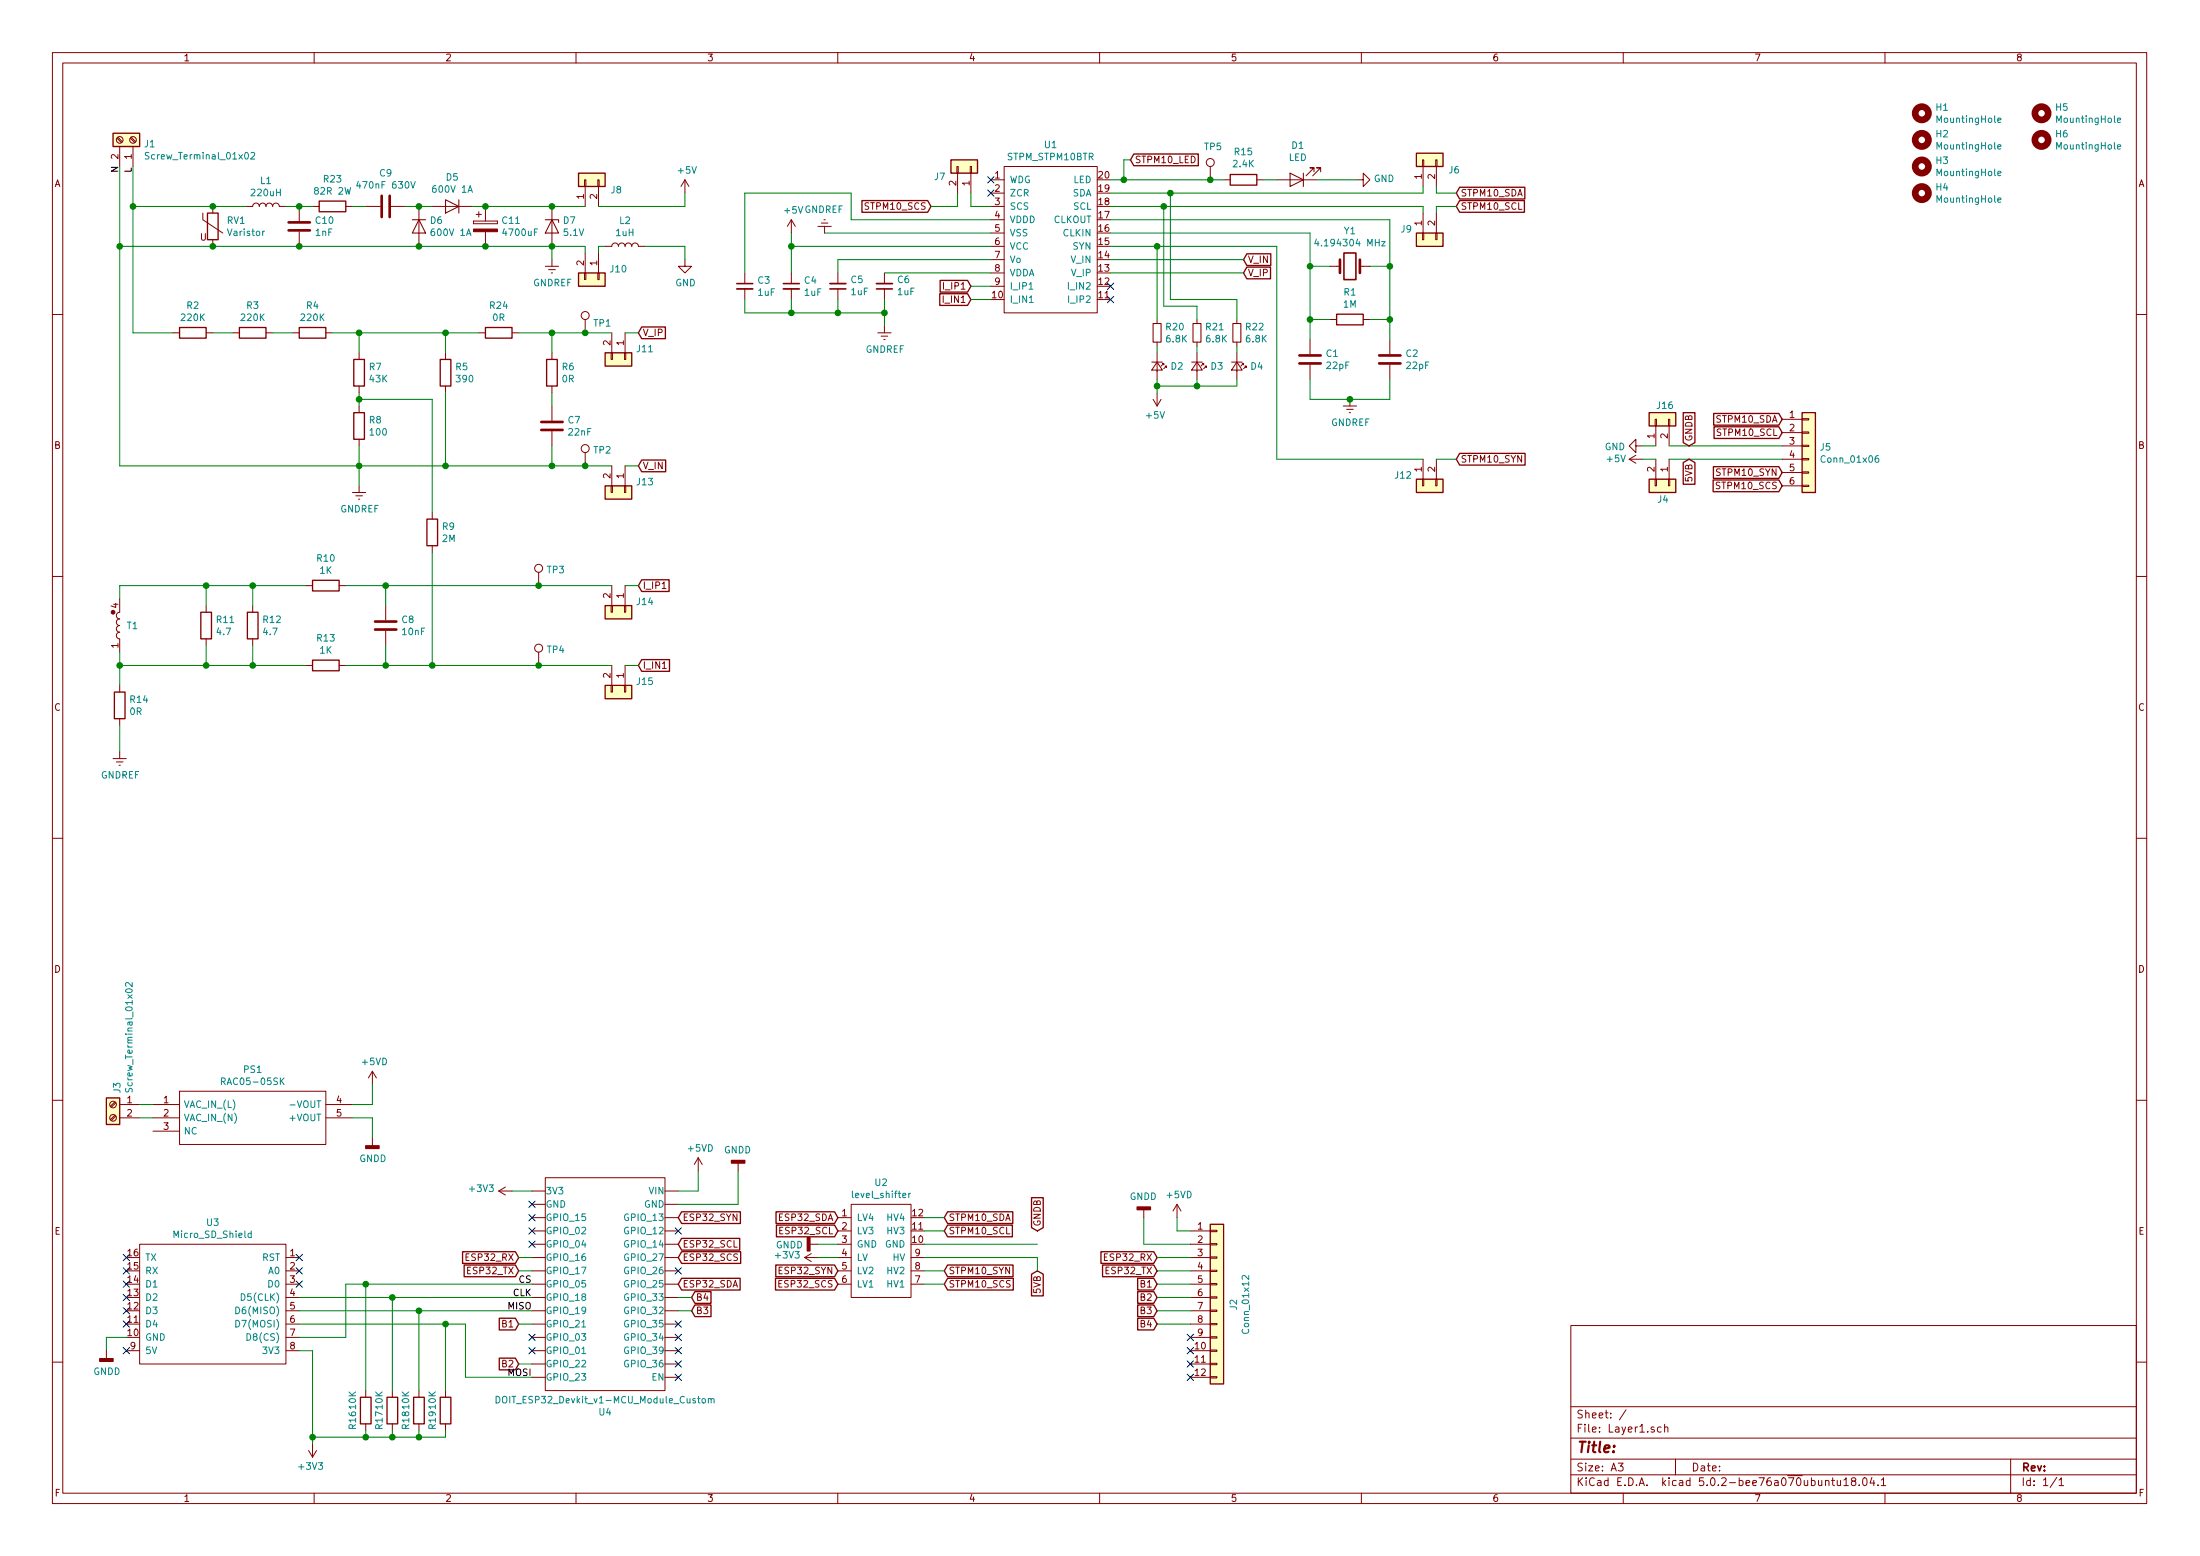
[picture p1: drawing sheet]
<svg xmlns="http://www.w3.org/2000/svg" width="420mm" height="297mm" viewBox="0 0 420 297" stroke-linecap="round" stroke-linejoin="round" font-family="sans-serif">
<g fill="none" stroke="#840000" stroke-width=".19">
<path d="M10 10h400v277h-400zM12 12h396v273.1h-396zM60 10v2M110 10v2M160 10v2M210 10v2M260 10v2M310 10v2M360 10v2M22.4 26.4l.8 .8M22.5 26.2l.9 .9M22.9 28v3.8"/>
<path d="M24.9 26.4l.8 .8M25.1 26.2l.8 .9M25.4 28v3.8M40.6 39.4v1.3M47 39.4h1.3a.63 .63 0 0 1 .6-.6 .63 .63 0 0 1 .6 .6 .63 .63 0 0 1 .7-.6 .63 .63 0 0 1 .6 .6 .63 .63 0 0 1 .6-.6 .63 .63 0 0 1 .7 .6 .63 .63 0 0 1 .6-.6 .63 .63 0 0 1 .6 .6h1.3M57.1 39.4v2.8M59.7 39.4h1.3M66 39.4h1.3M69.8 39.4h2.8M74.7 39.4h2.8M80 39.4v7.6M82.5 39.4h7.7"/>
<path d="M92.7 39.4v2.8M105.4 39.4v7.6M111.6 34.3h.3v1.3h-.3zM111.8 35.6v3.8M114.2 34.3h.2v1.3h-.2zM114.3 35.6v3.8M130.8 34.3l-.8 1.3M130.8 34.3v2.6M130.8 34.3l.8 1.3M182.8 31.8h.2v1.3h-.2zM182.9 33.1v3.8M185.3 31.8h.2v1.3h-.2z"/>
<path d="M185.4 33.1v3.8M189.2 34.3h2.6M189.2 36.9h2.6M189.2 39.4h2.6M191.8 31.8h17.7v27.9h-17.7zM231.1 31.8v2.5M233.7 34.3h1.2M240 34.3h1.3M243.8 34.3h7.7M251 32.8v-.8h-.8h.8l-1.6 1.6M252.2 32.8v-.8h-.7h.7l-1.5 1.6M259.1 34.3h1.2v-1.2l1.3 1.2-1.3 1.3v-1.3"/>
<path d="M271.7 30.5h.2v1.3h-.2zM271.8 31.8v3.8M274.2 30.5h.2v1.3h-.2zM274.3 31.8v3.8M38.7 40.7v1.2l3.8 2.6M40.6 45.8v1.2M57.1 44.2v2.8M90.4 42.2v.5zM90.4 42.7h4.6zM90.4 42.2h4.6zM90.9 40.9h1M91.4 40.4v1"/>
<path d="M92.7 44.2v2.8M95 42.2v.5zM104.1 50.8h2.6M104.8 51.5h1.2M105.3 52.1h.2M105.4 49.6v1.2M111.6 52.1h.3v1.3h-.3zM111.8 48.3v3.8M114.2 52.1h.2v1.3h-.2zM114.3 48.3v3.8M115.6 47h1.2a.63 .63 0 0 1 .7-.6 .63 .63 0 0 1 .6 .6 .63 .63 0 0 1 .6-.6 .63 .63 0 0 1 .7 .6 .63 .63 0 0 1 .6-.6 .63 .63 0 0 1 .6 .6 .63 .63 0 0 1 .7-.6 .63 .63 0 0 1 .6 .6h1.3M130.8 49.6v1.2h1.3l-1.3 1.3-1.3-1.3h1.3"/>
<path d="M142.2 52.1v2M142.2 55.2v2M151.1 41.9l-.7 1.3M151.1 41.9v2.6M151.1 52.1v2M151.1 55.2v2M151.1 41.9l.8 1.3M156.2 43.2h2.5M156.8 42.6h1.3M157.4 41.9h.2M157.5 43.2v1.3M160 52.1v2"/>
<path d="M160 55.2v2M168.9 52.1v2M168.9 55.2v2M189.2 41.9h2.6M189.2 44.5h2.6M189.2 47h2.6M189.2 49.6h2.6M189.2 52.1h2.6M189.2 54.6h2.6M254 50.8h1.9M259.7 50.8h1.9M271.7 44.5h.2v1.3h-.2z"/>
<path d="M271.8 40.7v3.8M274.2 44.5h.2v1.3h-.2zM274.3 40.7v3.8M10 60h2M33 63.5h1.3M39.4 63.5h1.2M44.4 63.5h1.3M50.8 63.5h1.3M55.9 63.5h1.2M62.2 63.5h1.3M68.6 67.3v1.3M68.6 73.7v1.3"/>
<path d="M68.6 77.5v1.3M85.1 67.3v1.3M85.1 73.7v1.3M91.4 63.5h1.3M97.8 63.5h1.3M105.4 67.3v1.3M105.4 73.7v1.3M105.4 77.5v2.8M111.8 61v2.5M116.7 67.3h.3v1.3h-.3zM116.8 63.5v3.8M119.3 67.3h.2v1.3h-.2z"/>
<path d="M119.4 63.5v3.8M167.6 63.5h2.6M168.3 64.2h1.2M168.8 64.8h.2M168.9 62.3v1.2M220 69.1h2M220.2 76.2l.8 1.3M221 69.1l1 1.5h-2zM221 61v.8M221 65.3v.8M221 67.3v5.1M221 75v2.5"/>
<path d="M221.7 76.2l-.7 1.3M222 69.4h.2v.2v-.2l-.5 .5M222.5 69.9h.3v.2v-.2l-.6 .5M227.6 69.1h2M228.6 69.1l1 1.5h-2zM228.6 61v.8M228.6 65.3v.8M228.6 67.3v5.1M229.6 69.4h.3v.2v-.2l-.5 .5M230.1 69.9h.3v.2v-.2l-.5 .5M235.2 69.1h2M236.2 69.1l1 1.5h-2z"/>
<path d="M236.2 61v.8M236.2 65.3v.8M236.2 67.3v5.1M237.2 69.4h.3v.2v-.2l-.5 .5M237.7 69.9h.3v.2v-.2l-.5 .5M250.2 64.8v2.8M250.2 69.6v2.8M254 61h1.3M256.5 77.5h2.6M257.2 78.1h1.2M257.7 78.8h.2M257.8 76.2v1.3"/>
<path d="M260.3 61h1.3M265.4 64.8v2.8M265.4 69.6v2.8M344.2 79.9h1.2v.3h-1.2zM408 60h2M67.3 94h2.5M67.9 94.7h1.3M68.5 95.3h.2M68.6 83.9v1.2M68.6 92.7v1.3M82.5 97.8v1.3M105.4 82.3v2.8"/>
<path d="M111.8 86.4v2.5M116.7 92.7h.3v1.3h-.3zM116.8 88.9v3.8M119.3 92.7h.2v1.3h-.2zM119.4 88.9v3.8M271.7 91.5h.2v1.2h-.2zM271.8 87.7v3.8M274.2 91.5h.2v1.2h-.2zM274.3 87.7v3.8M311.1 87.7h2.6M311.1 87.7l1.3 .7M312.4 85.1v-1.2l-1.3 1.2 1.3 1.3v-1.3h1.3"/>
<path d="M312.4 86.9l-1.3 .8M316.1 80h.3v1.3h-.3zM316.1 91.5h.3v1.2h-.3zM316.2 81.3v3.8M316.2 87.7v3.8M318.6 80h.3v1.3h-.3zM318.6 91.5h.3v1.2h-.3zM318.8 81.3v3.8M318.8 87.7v3.8M340.4 80h3.8M340.4 82.6h3.8M340.4 85.1h3.8"/>
<path d="M340.4 87.7h3.8M340.4 90.2h3.8M340.4 92.7h3.8M344.2 92.6h1.2v.3h-1.2zM344.2 90.1h1.2v.2h-1.2zM344.2 87.5h1.2v.3h-1.2zM344.2 85h1.2v.3h-1.2zM344.2 82.5h1.2v.2h-1.2zM10 110h2M22.9 114.3v2.6a.63 .63 0 0 0-.7 .6 .63 .63 0 0 0 .7 .6 .63 .63 0 0 0-.7 .7 .63 .63 0 0 0 .7 .6 .63 .63 0 0 0-.7 .7 .63 .63 0 0 0 .7 .6 .63 .63 0 0 0-.7 .6 .63 .63 0 0 0 .7 .7v2.5M39.4 115.6v1.3M48.3 115.6v1.3"/>
<path d="M58.4 111.8h1.3M64.8 111.8h1.2M73.7 115.6v2.8M82.5 104.2v1.2M102.9 109.3v2.5M116.7 115.6h.3v1.3h-.3zM116.8 111.8v3.8M119.3 115.6h.2v1.3h-.2zM119.4 111.8v3.8M126.5 112.4h.7M408 110h2M22.9 130.8v1.3"/>
<path d="M22.9 137.2v1.3M39.4 122v1.2M48.3 122v1.2M58.4 127h1.3M64.8 127h1.2M73.7 120.4v2.8M102.9 124.5v2.5M116.7 130.8h.3v1.3h-.3zM116.8 127v3.8M119.3 130.8h.2v1.3h-.2zM119.4 127v3.8M126.5 127.6h.8"/>
<path d="M21.6 144.8h2.5M22.2 145.5h1.3M22.7 146.1h.3M22.9 143.5v1.3M10 160h2M408 160h2M10 210h2M21.9 212.9l-.8 .8M21.9 210.3l-.8 .9M22.1 213.1l-.8 .8M22.1 210.5l-.8 .9M22.9 210.9h3.8"/>
<path d="M22.9 213.4h3.8M29.2 210.9h5.1M29.2 213.4h5.1M29.2 215.9h5.1M34.3 208.3h27.9v10.2h-27.9zM62.2 210.9h5.1M62.2 213.4h5.1M71.1 204.5l-.7 1.3M71.1 204.5v2.5M71.1 217.2v1.5M71.1 204.5l.8 1.3M408 210h2"/>
<path d="M26.7 237.5h27.9v22.9h-27.9zM95.2 227.4h2.6M95.2 227.4l1.3 .7M96.5 226.6l-1.3 .8M101.6 237.5h2.5M101.6 235h2.5M101.6 232.4h2.5M101.6 229.9h2.5M101.6 227.4h2.5M104.1 224.8h22.9v40.7h-22.9zM127 237.5h2.5M127 235h2.5"/>
<path d="M127 232.4h2.5M127 229.9h2.5M127 227.4h2.5M133.3 221l-.7 1.3M133.3 221v2.6M133.3 221l.8 1.3M141 222v1.6M154.7 237.5h1.5M154.9 239.3l-1.2 .8M160 237.5h2.6M160 235h2.6M160 232.4h2.6"/>
<path d="M162.6 229.9h11.4v17.8h-11.4zM218.4 230.9v1.5M224.8 229.9l-.8 1.3M224.8 229.9v2.5M224.8 229.9l.8 1.3M227.3 237.5h3.8M227.3 235h3.8M231.1 239.9h1.3v.3h-1.3zM231.1 237.4h1.3v.3h-1.3zM231.1 234.9h1.3v.2h-1.3zM20.3 257.8v1.6M24.1 257.8h2.6"/>
<path d="M54.6 240.1h2.5M54.6 242.6h2.5M54.6 245.1h2.5M54.6 247.7h2.5M54.6 250.2h2.5M54.6 252.8h2.5M54.6 255.3h2.5M54.6 257.8h2.5M101.6 240.1h2.5M101.6 242.6h2.5M101.6 245.1h2.5M101.6 247.7h2.5"/>
<path d="M101.6 250.2h2.5M101.6 252.8h2.5M101.6 255.3h2.5M101.6 257.8h2.5M127 240.1h2.5M127 242.6h2.5M127 245.1h2.5M127 247.7h2.5M127 250.2h2.5M127 252.8h2.5M127 255.3h2.5M127 257.8h2.5"/>
<path d="M153.7 240.1h2.5M153.7 240.1l1.2 .7M160 240.1h2.6M160 242.6h2.6M160 245.1h2.6M174 240.1h2.5M174 242.6h2.5M174 245.1h2.5M227.3 240.1h3.8M227.3 242.6h3.8M227.3 245.1h3.8M227.3 247.7h3.8"/>
<path d="M227.3 250.2h3.8M227.3 252.8h3.8M227.3 255.3h3.8M227.3 257.8h3.8M231.1 257.7h1.3v.3h-1.3zM231.1 255.2h1.3v.2h-1.3zM231.1 252.6h1.3v.3h-1.3zM231.1 250.1h1.3v.3h-1.3zM231.1 247.6h1.3v.2h-1.3zM231.1 245h1.3v.3h-1.3zM231.1 242.5h1.3v.2h-1.3zM300 253h108v32.1h-108z"/>
<path d="M10 260h2M58.9 276.9l.8 1.3M59.7 275.6v2.6M60.5 276.9l-.8 1.3M69.8 265.5v1.2M69.8 271.8v1.3M74.9 265.5v1.2M74.9 271.8v1.3M80 265.5v1.2M80 271.8v1.3M85.1 265.5v1.2M85.1 271.8v1.3"/>
<path d="M101.6 262.9h2.5M101.6 260.4h2.5M127 262.9h2.5M127 260.4h2.5M227.3 262.9h3.8M227.3 260.4h3.8M231.1 262.8h1.3v.3h-1.3zM231.1 260.3h1.3v.2h-1.3zM300 278.5h108M300 274.5h108M300 268.5h108M309 279.3h1l-.5 .6 .4 .1v.7l-.2 .1-.7-.1"/>
<path d="M310.5 269.1l-1.2 2M317.2 272.5l-.4-.1-.3 .3 .1 .6 .2 .1 .4-.1M317.9 272.5h.1a.37 .37 0 0 1 .5 .1v.8M317.9 271.9v1.5M320 278.5v3M384 278.5v6.6M408 260h2M60 285.1v1.9M110 285.1v1.9M160 285.1v1.9M210 285.1v1.9M260 285.1v1.9"/>
<path d="M300 281.5h108M310 285.1v1.9M349.8 282.6h.6M350 282.1v1.3l.4 .2M350.9 282.6v.9l.4 .1 .2-.1M351.5 282.6v1M352.1 282.5l.5-.4v1.5M352.1 283.6h.9M353.9 282.7l-.3-.3 .3-.3h.3l.2 .3v.2l-.7 .2-.1 .2v.5l.3 .1h.3l.2-.3v-.3l-.2-.3M355.1 283.5v.1M355.9 282.3l.3-.2a.94 .94 0 0 1 0 1.5l-.4-.3-.1-.6zM357.5 282l-.4 1.1h1"/>
<path d="M357.9 282.6v1M358.6 283.5v.1M359.3 282.5l.4-.4v1.5M359.3 283.6h.8M360 285.1v1.9M392.8 282l-1.3 2M393.2 282.5l.5-.4v1.5M393.2 283.6h.9"/>
<circle cx="22.9" cy="26.7" r=".63"/>
<circle cx="25.4" cy="26.7" r=".63"/>
<circle cx="231.1" cy="31" r=".76"/>
<circle cx="111.8" cy="60.2" r=".76"/>
<circle cx="111.8" cy="85.6" r=".76"/>
<circle cx="102.9" cy="108.5" r=".76"/>
<circle cx="102.9" cy="123.7" r=".76"/>
<circle cx="21.6" cy="213.4" r=".63"/>
<circle cx="21.6" cy="210.9" r=".63"/>
</g>
<g fill="none" stroke="#008484" stroke-width=".19">
<path d="M28.4 29.2l-.4-.1-.2 .1v.5l.6 .2v.2l-.2 .3-.5-.1M47.9 29.2l.5-.1 .2 .3-.7 1h.7M68.4 34.6l-.3 .9h.8M78.5 34.7l.4 1.2 .4-1.2M381.5 22.9l.6-.1v-.2l-.4-.1-.2 .2 .1 .6h.5M381.5 28l.6-.1v-.2l-.4-.1-.2 .2 .1 .6h.5M381.5 33.1l.6-.1v-.2l-.4-.1-.2 .2 .1 .6h.5M381.5 38.2l.6-.1v-.3h-.4l-.2 .2 .1 .6h.5M404.4 22.9l.6-.1v-.2l-.4-.1-.2 .2 .1 .6h.5M404.4 28l.6-.1v-.2l-.4-.1-.2 .2 .1 .6h.5M50.5 44.1l-.3 .3M196.5 55.2h.8"/>
<path d="M196.6 57.7h.7M251.4 45.6l-.3 .9h.8M263.9 46.1h.6l-.6 .9h.6M358.7 87l-.4 .1a.87 .87 0 0 0 0 1.2l.5-.2v-.5l-.5-.1-.2 .2M25.2 187.6v.8l-.9-.8-.3 .2 .1 .5M24.1 207.8l-.1 .4 .1 .2h.4l.3-.6h.2l.2 .2v.5M42.3 206.4h.6l.1-.2v-.3l-.7-.1v1.2M53.7 206.3l.6 .7M54.3 205.8l-.8 .7M55.4 210.9h1M48 235.5l-.4-.1-.2 .2 .1 .6h.5M48 235v1.3"/>
<path d="M173.6 227.8v.8M173.9 227.8l-.3 .2M45 249.5a.64 .64 0 0 1 .8 .7 .64 .64 0 0 1-.8 .6zM45 252.1a.64 .64 0 0 1 .8 .6 .64 .64 0 0 1-.8 .6zM47.2 254.6a.64 .64 0 0 1 .7 .6 .64 .64 0 0 1-.7 .7zM111.1 253.3h.8M111.1 258.4h.8M238.5 243.5v.8l-.9-.8-.4 .2 .1 .5M94.7 266.6a.64 .64 0 0 1 .8 .6 .64 .64 0 0 1-.8 .6zM134.1 267.1l.2-.1 .4 .1v.5l-.1 .2-.5-.1zM135.3 267.1l.2-.1h.3v.8M135.3 267v.8"/>
<path d="M135.8 267.2l.2-.2h.3l.1 .8"/>
</g>
<g fill="#ffffc2" stroke="#ffffc2" stroke-width=".19">
<path d="M21.6 25.4h5.1v2.6h-5.1z"/>
<path d="M231.1 233.7h2.6v30.5h-2.6z"/>
<path d="M20.3 209.6h2.6v5.1h-2.6z"/>
<path d="M344.2 78.8h2.5v15.2h-2.5z"/>
<path d="M115.6 67.3h5v2.6h-5z"/>
<path d="M115.6 92.7h5v2.6h-5z"/>
<path d="M115.6 115.6h5v2.5h-5z"/>
<path d="M115.6 130.8h5v2.6h-5z"/>
<path d="M110.5 33.1h5.1v2.5h-5.1z"/>
<path d="M110.5 52.1h5.1v2.5h-5.1z"/>
<path d="M181.6 30.5h5.1v2.6h-5.1z"/>
<path d="M270.5 29.2h5.1v2.6h-5.1z"/>
<path d="M270.5 44.5h5.1v2.5h-5.1z"/>
<path d="M270.5 91.5h5.1v2.5h-5.1z"/>
<path d="M315 78.8h5v2.5h-5z"/>
<path d="M315 91.5h5v2.5h-5z"/>
</g>
<g fill="none" stroke="#840000" stroke-width=".25">
<path d="M21.6 25.4h5.1v2.6h-5.1zM61 38.4h5v2h-5zM110.5 33.1h5.1v2.5h-5.1zM164.6 38.3h12.6l.6 1.1-.6 1.1h-12.6zM181.6 30.5h5.1v2.6h-5.1zM216.5 29.4h12.4v2.2h-12.4l-.6-1.1zM234.9 33.3h5.1v2h-5.1zM270.5 29.2h5.1v2.6h-5.1zM278.8 35.7h12.4v2.3h-12.4l-.7-1.1zM278.8 38.3h12.3v2.2h-12.3l-.7-1.1zM39.6 40.7h2.1v5.1h-2.1zM110.5 52.1h5.1v2.5h-5.1z"/>
<path d="M179.5 56.1h5.3l.6 1.1-.6 1.1h-5.3zM179.6 53.5h5.2l.6 1.1-.6 1.2h-5.2zM238.1 51h4.5v2.2h-4.5l-.6-1.1zM238.1 48.4h4.6v2.3h-4.6l-.6-1.1zM255.3 60h5v2h-5zM270.5 44.5h5.1v2.5h-5.1zM34.3 62.5h5.1v2.1h-5.1zM45.7 62.5h5.1v2.1h-5.1zM57.1 62.5h5.1v2.1h-5.1zM67.6 68.6h2v5.1h-2zM67.6 78.8h2v5.1h-2zM84.1 68.6h2v5.1h-2z"/>
<path d="M92.7 62.5h5.1v2.1h-5.1zM104.4 68.6h2v5.1h-2zM115.6 67.3h5v2.6h-5zM122.6 62.4h4.5v2.3h-4.5l-.7-1.2zM315 78.8h5v2.5h-5zM321.5 78.8h2.2v5.7l-1.1 .6-1.1-.6zM327.3 78.9h12.4l.7 1.1-.7 1.2h-12.4zM344.2 78.8h2.5v15.2h-2.5zM81.5 99.1h2.1v5.1h-2.1zM115.6 92.7h5v2.6h-5zM122.6 87.8h4.5v2.3h-4.5l-.7-1.2zM270.5 91.5h5.1v2.5h-5.1z"/>
<path d="M278.8 86.5h12.5v2.3h-12.5l-.7-1.1zM315 91.5h5v2.5h-5zM321.5 88.3l1.1-.6 1.1 .6v4.1h-2.2zM327.2 91.6h12.5l.7 1.1-.7 1.2h-12.5zM327.2 89.1h12.5l.7 1.1-.7 1.1h-12.5zM327.4 81.5h12.3l.7 1.1-.7 1.1h-12.3zM38.4 116.9h2v5.1h-2zM47.2 116.9h2.1v5.1h-2.1zM59.7 110.8h5.1v2h-5.1zM115.6 115.6h5v2.5h-5zM122.6 110.7h5.2v2.2h-5.2l-.7-1.1zM21.8 132.1h2.1v5.1h-2.1z"/>
<path d="M59.7 126h5.1v2.1h-5.1zM115.6 130.8h5v2.6h-5zM122.6 125.9h5.3v2.3h-5.3l-.7-1.2zM20.3 209.6h2.6v5.1h-2.6zM88.3 238.9h10.1l.7 1.2-.7 1.1h-10.1zM130.2 231.3h11.2v2.3h-11.2l-.7-1.2zM130.2 238.9h11.3v2.3h-11.3l-.7-1.1zM130.2 236.4h11.1v2.2h-11.1l-.7-1.1zM148.2 231.3h11.2l.6 1.1-.6 1.2h-11.2zM148.3 233.9h11.1l.6 1.1-.6 1.1h-11.1zM181 233.9h12.3v2.2h-12.3l-.7-1.1zM181 231.3h12.4v2.3h-12.4l-.7-1.2z"/>
<path d="M197 228.6h2.2v5.8l-1.1 .6-1.1-.6zM210.3 238.9h10l.7 1.2-.7 1.1h-10zM231.1 233.7h2.6v30.5h-2.6zM88.6 241.5h9.8l.7 1.1-.7 1.1h-9.8zM95.4 251.6h3l.7 1.2-.7 1.1h-3zM95.4 259.3h3l.7 1.1-.7 1.1h-3zM130.2 244h11.2v2.3h-11.2l-.7-1.2zM132.7 249.1h3.1v2.2h-3.1l-.6-1.1zM132.7 246.6h3.1v2.2h-3.1l-.6-1.1zM148.1 244h11.3l.6 1.1-.6 1.2h-11.3zM148.2 241.5h11.2l.6 1.1-.6 1.1h-11.2zM181 241.5h12.5v2.2h-12.5l-.7-1.1z"/>
<path d="M181 244h12.5v2.3h-12.5l-.7-1.2zM197 243.2l1.1-.6 1.1 .6v4.2h-2.2zM210.6 241.5h9.7l.7 1.1-.7 1.1h-9.7zM217.3 244h3l.7 1.1-.7 1.2h-3zM217.3 246.6h3l.7 1.1-.7 1.1h-3zM217.3 249.1h3l.7 1.1-.7 1.1h-3zM217.3 251.6h3l.7 1.2-.7 1.1h-3zM68.8 266.7h2.1v5.1h-2.1zM73.9 266.7h2v5.1h-2zM79 266.7h2v5.1h-2zM84.1 266.7h2v5.1h-2z"/>
</g>
<g fill="none" stroke="#840000" stroke-width=".51">
<path d="M72.9 37.4v4M74.4 37.4v4M55.1 44h4.1M55.1 42.5h4.1M255.9 49.6v2.5M259.7 49.6v2.5M248.2 69.4h4M248.2 67.9h4M263.4 69.4h4.1M263.4 67.9h4.1M103.4 82.1h4M103.4 80.6h4"/>
<path d="M71.6 118.7h4.1M71.6 120.2h4.1"/>
</g>
<g fill="none" stroke="#008400" stroke-width=".19">
<path d="M22.9 31.8v57.1h93.9M25.4 31.8v31.7h7.6M25.4 39.4h21.6M54.6 39.4h5.1M67.3 39.4h2.5M77.5 39.4h5M90.2 39.4h21.6M130.8 36.9v2.5h-16.5M182.9 36.9v2.5h-5.1M185.4 36.9v2.5h3.8M212.1 39.4h59.7v1.3M212.1 34.3h21.6"/>
<path d="M215.9 30.5h-1.3v3.8M222.2 39.4v19.1h6.4v2.5M223.5 36.9v20.3h12.7v3.8M241.3 34.3h2.5M251.5 34.3h7.6M271.8 35.6v1.3h-59.7M274.3 35.6v1.3h3.8M278.1 39.4h-3.8v1.3M22.9 47h88.9v1.3M105.4 47v2.6M115.6 47h-1.3v1.3M123.2 47h7.6v2.6"/>
<path d="M142.2 57.2v2.5h26.7M151.1 47h38.1M151.1 44.5v7.6M151.1 57.2v2.5M157.5 44.5h31.7M160 57.2v2.5M168.9 52.1h20.3M168.9 57.2v5.1M185.4 54.6h3.8M185.4 57.2h3.8M189.2 49.6h-29.2v2.5M189.2 41.9h-26.6v-5h-20.4v15.2"/>
<path d="M212.1 47h31.7v40.7h28M212.1 49.6h25.4M212.1 52.1h25.4M212.1 44.5h38.1v20.3M212.1 41.9h53.3v22.9M221 47v14M250.2 50.8h3.8M261.6 50.8h3.8M40.6 63.5h3.8M52.1 63.5h3.8M63.5 63.5h27.9M68.6 63.5v3.8"/>
<path d="M68.6 75v2.5M68.6 76.2h13.9v21.6M85.1 63.5v3.8M85.1 75v13.9M99.1 63.5h17.7M105.4 63.5v3.8M105.4 75v2.5M119.4 63.5h2.5M221 66.1v1.2M221 72.4v2.6M228.6 66.1v1.2M228.6 72.4v1.3"/>
<path d="M236.2 66.1v1.2M236.2 72.4v1.3h-15.2M250.2 72.4v3.8h15.2v-3.8M250.2 61h3.8M261.6 61h3.8M68.6 85.1v7.6M105.4 85.1v3.8M119.4 88.9h2.5M274.3 87.7h3.8M313.7 87.7h2.5M313.7 85.1h2.5M318.8 87.7h21.6"/>
<path d="M318.8 85.1h21.6M39.4 111.8v3.8M48.3 111.8v3.8M58.4 111.8h-35.5v2.5M66 111.8h50.8M73.7 111.8v3.8M82.5 105.4v21.6M119.4 111.8h2.5M22.9 124.5v6.3M22.9 138.5v5M22.9 127h35.5M39.4 123.2v3.8"/>
<path d="M48.3 123.2v3.8M66 127h50.8M73.7 123.2v3.8M119.4 127h2.5M26.7 210.9h2.5M26.7 213.4h2.5M67.3 213.4h3.8v3.8M71.1 207v3.9h-3.8M97.8 227.4h3.8M133.3 223.6v3.8h-3.8M141 223.6v6.3h-11.5M156.2 237.5h3.8"/>
<path d="M176.5 237.5h21.6M176.5 232.4h3.8M176.5 235h3.8M218.4 232.4v5.1h8.9M224.8 232.4v2.6h2.5M24.1 255.3h-3.8v2.5M57.1 252.8h31.8v10.1h12.7M57.1 257.8h2.6v17.8M57.1 250.2h44.5M57.1 247.7h44.5M69.8 245.1v20.4M74.9 247.7v17.8"/>
<path d="M80 250.2v15.3M85.1 252.8v12.7M99.1 240.1h2.5M99.1 242.6h2.5M99.1 252.8h2.5M101.6 245.1h-35.6v10.2h-8.9M129.5 250.2h2.6M129.5 247.7h2.6M156.2 240.1h3.8M176.5 240.1h21.6v2.5M176.5 242.6h3.8M176.5 245.1h3.8"/>
<path d="M221 240.1h6.3M221 242.6h6.3M221 245.1h6.3M221 252.8h6.3M221 250.2h6.3M221 247.7h6.3M69.8 273.1v1.3M74.9 273.1v1.3M80 273.1v1.3M85.1 273.1v1.3h-25.4M99.1 260.4h2.5"/>
</g>
<g fill="#008400" stroke="#008400" stroke-width=".25">
<circle cx="25.4" cy="39.4" r=".51"/>
<circle cx="22.9" cy="47" r=".51"/>
<circle cx="39.4" cy="111.8" r=".51"/>
<circle cx="39.4" cy="127" r=".51"/>
<circle cx="48.3" cy="111.8" r=".51"/>
<circle cx="48.3" cy="127" r=".51"/>
<circle cx="68.6" cy="88.9" r=".51"/>
<circle cx="73.7" cy="111.8" r=".51"/>
<circle cx="73.7" cy="127" r=".51"/>
<circle cx="151.1" cy="47" r=".51"/>
<circle cx="168.9" cy="59.7" r=".51"/>
<circle cx="151.1" cy="59.7" r=".51"/>
<circle cx="160" cy="59.7" r=".51"/>
<circle cx="22.9" cy="127" r=".51"/>
<circle cx="250.2" cy="61" r=".51"/>
<circle cx="265.4" cy="61" r=".51"/>
<circle cx="250.2" cy="50.8" r=".51"/>
<circle cx="265.4" cy="50.8" r=".51"/>
<circle cx="214.6" cy="34.3" r=".51"/>
<circle cx="59.7" cy="274.4" r=".51"/>
<circle cx="80" cy="274.4" r=".51"/>
<circle cx="74.9" cy="274.4" r=".51"/>
<circle cx="69.9" cy="274.4" r=".51"/>
<circle cx="69.9" cy="245.1" r=".51"/>
<circle cx="74.9" cy="247.7" r=".51"/>
<circle cx="80" cy="250.2" r=".51"/>
<circle cx="85.1" cy="252.8" r=".51"/>
<circle cx="221" cy="73.7" r=".51"/>
<circle cx="228.6" cy="73.7" r=".51"/>
<circle cx="221" cy="47" r=".51"/>
<circle cx="222.2" cy="39.4" r=".51"/>
<circle cx="223.5" cy="36.9" r=".51"/>
<circle cx="40.6" cy="39.4" r=".51"/>
<circle cx="57.1" cy="39.4" r=".51"/>
<circle cx="80" cy="39.4" r=".51"/>
<circle cx="92.7" cy="39.4" r=".51"/>
<circle cx="80" cy="47" r=".51"/>
<circle cx="57.2" cy="47" r=".51"/>
<circle cx="40.6" cy="47" r=".51"/>
<circle cx="105.4" cy="39.4" r=".51"/>
<circle cx="111.8" cy="88.9" r=".51"/>
<circle cx="111.8" cy="63.5" r=".51"/>
<circle cx="68.6" cy="63.5" r=".51"/>
<circle cx="82.6" cy="127" r=".51"/>
<circle cx="68.6" cy="76.2" r=".51"/>
<circle cx="85.1" cy="88.9" r=".51"/>
<circle cx="105.4" cy="88.9" r=".51"/>
<circle cx="85.1" cy="63.5" r=".51"/>
<circle cx="105.4" cy="63.5" r=".51"/>
<circle cx="231.1" cy="34.3" r=".51"/>
<circle cx="92.7" cy="47" r=".51"/>
<circle cx="105.4" cy="47" r=".51"/>
<circle cx="257.8" cy="76.2" r=".51"/>
<circle cx="102.9" cy="111.8" r=".51"/>
<circle cx="102.9" cy="127" r=".51"/>
</g>
<g fill="#840000" stroke="#840000" stroke-width=".19">
<path d="M90.4 43.7h4.6v.5h-4.6z"/>
<circle cx="21.6" cy="116.9" r=".36"/>
</g>
<path d="M140.7 55.2h3.1M149.6 55.2h3.1M158.5 54.1h3M167.4 54.1h3" fill="none" stroke="#840000" stroke-width=".33"/>
<path d="M140.7 54.1h3.1M149.6 54.1h3.1M158.5 55.2h3M167.4 55.2h3M256.7 48.3h2.3v5.1h-2.3z" fill="none" stroke="#840000" stroke-width=".3"/>
<path d="M85.1 38.1l2.5 1.3-2.5 1.3zM87.6 38.1v2.6M246.4 33.1l2.5 1.2-2.5 1.3zM248.9 33.1v2.5M78.7 41.9h2.6M80 41.9l1.3 2.6h-2.6zM104.1 41.9h2.6v.6M105.4 41.9l1.3 2.6h-2.6zM220.2 61.8h1.5v3.5h-1.5zM227.8 61.8h1.6v3.5h-1.6zM235.5 61.8h1.5v3.5h-1.5z" fill="none" stroke="#840000" stroke-width=".2"/>
<g fill="none" stroke="#000084" stroke-width=".19">
<path d="M188.6 36.3l1.2 1.2M188.6 33.7l1.2 1.2M189.8 36.3l-1.2 1.2M189.8 33.7l-1.2 1.2M211.5 56.6l1.2 1.2M211.5 54l1.2 1.3M212.7 54l-1.2 1.3M212.7 56.6l-1.2 1.2M23.5 239.5l1.2 1.2M24.7 239.5l-1.2 1.2M56.5 239.5l1.3 1.2M57.8 239.5l-1.3 1.2"/>
<path d="M101 229.3l1.2 1.2M101 231.8l1.2 1.3M101 234.4l1.2 1.2M101 236.9l1.2 1.2M102.2 229.3l-1.2 1.2M102.2 231.8l-1.2 1.3M102.2 234.4l-1.2 1.2M102.2 236.9l-1.2 1.2M128.9 234.4l1.2 1.2M130.1 234.4l-1.2 1.2M23.5 257.2l1.2 1.3M23.5 252.2l1.2 1.2"/>
<path d="M23.5 249.6l1.2 1.2M23.5 247.1l1.2 1.2M23.5 244.5l1.2 1.3M23.5 242l1.2 1.2M24.7 257.2l-1.2 1.3M24.7 252.2l-1.2 1.2M24.7 249.6l-1.2 1.2M24.7 247.1l-1.2 1.2M24.7 244.5l-1.2 1.3M24.7 242l-1.2 1.2M56.5 244.5l1.3 1.3M56.5 242l1.3 1.2"/>
<path d="M57.8 244.5l-1.3 1.3M57.8 242l-1.3 1.2M101 254.7l1.2 1.2M101 257.2l1.2 1.3M102.2 254.7l-1.2 1.2M102.2 257.2l-1.2 1.3M128.9 242l1.2 1.2M128.9 259.8l1.2 1.2M128.9 257.2l1.2 1.3M128.9 254.7l1.2 1.2M128.9 252.2l1.2 1.2M130.1 242l-1.2 1.2"/>
<path d="M130.1 259.8l-1.2 1.2M130.1 257.2l-1.2 1.3M130.1 254.7l-1.2 1.2M130.1 252.2l-1.2 1.2M226.7 254.7l1.2 1.2M226.7 257.2l1.2 1.3M226.7 259.8l1.2 1.2M227.9 254.7l-1.2 1.2M227.9 257.2l-1.2 1.3M227.9 259.8l-1.2 1.2M128.9 262.3l1.2 1.2M130.1 262.3l-1.2 1.2"/>
<path d="M226.7 262.3l1.2 1.2M227.9 262.3l-1.2 1.2"/>
</g>
<g fill="none" stroke="#840000" stroke-width="1.3">
<circle cx="367" cy="36.9" r="1.27"/>
<circle cx="367" cy="21.6" r="1.27"/>
<circle cx="367" cy="26.7" r="1.27"/>
<circle cx="367" cy="31.8" r="1.27"/>
<circle cx="389.9" cy="21.6" r="1.27"/>
<circle cx="389.9" cy="26.7" r="1.27"/>
</g>
<g fill="#840000" stroke="#840000" stroke-width=".25">
<path d="M69.8 218.7h2.6v.5h-2.6z"/>
<path d="M139.7 221.5h2.5v.5h-2.5z"/>
<path d="M19 259.4h2.6v.5h-2.6z"/>
<path d="M154.2 236.3h.5v2.5h-.5z"/>
<path d="M217.2 230.4h2.5v.5h-2.5z"/>
</g>
<text font-size="2.8" fill="#840000" x="301" y="277.3">Title:</text>
<g font-size="2.1" fill="#840000">
<text x="301" y="273.5">File: Layer1.sch</text>
<text x="301" y="270.8">Sheet: /</text>
<text x="301" y="280.9">Size: A3</text>
<text x="323" y="280.9">Date:</text>
<text x="386" y="280.9">Rev:</text>
<text x="301" y="283.7">KiCad E.D.A. kicad 5.0.2-bee76a070ubuntu18.04.1</text>
<text x="386" y="283.7">Id: 1/1</text>
</g>
<g font-size="1.8" fill="#840000">
<text x="35" y="11.7">1</text>
<text x="85" y="11.7">2</text>
<text x="135" y="11.7">3</text>
<text x="185" y="11.7">4</text>
<text x="235" y="11.7">5</text>
<text x="285" y="11.7">6</text>
<text x="335" y="11.7">7</text>
<text x="385" y="11.7">8</text>
<text x="10.4" y="35.7">A</text>
<text x="22.6" y="30.4" transform="rotate(-90 22.6 30.4)">2</text>
<text x="25.1" y="30.4" transform="rotate(-90 25.1 30.4)">1</text>
<text x="182.6" y="35.4" transform="rotate(-90 182.6 35.4)">2</text>
<text x="185.2" y="35.4" transform="rotate(-90 185.2 35.4)">1</text>
<text x="190" y="34.1">1</text>
<text x="209.9" y="34.1">20</text>
<text x="216.7" y="31.2">STPM10_LED</text>
<text x="271.5" y="34.2" transform="rotate(-90 271.5 34.2)">1</text>
<text x="274.1" y="34.2" transform="rotate(-90 274.1 34.2)">2</text>
<text x="408.4" y="35.7">A</text>
<text x="111.5" y="38" transform="rotate(-90 111.5 38)">1</text>
<text x="114" y="38" transform="rotate(-90 114 38)">2</text>
<text x="165.5" y="40">STPM10_SCS</text>
<text x="190" y="36.6">2</text>
<text x="190" y="39.2">3</text>
<text x="190" y="41.7">4</text>
<text x="209.9" y="41.7">17</text>
<text x="209.9" y="39.2">18</text>
<text x="209.9" y="36.6">19</text>
<text x="278.9" y="37.5">STPM10_SDA</text>
<text x="278.9" y="40">STPM10_SCL</text>
<text x="38.2" y="45.9">U</text>
<text x="190" y="44.2">5</text>
<text x="190" y="46.8">6</text>
<text x="209.9" y="46.8">15</text>
<text x="209.9" y="44.2">16</text>
<text x="271.5" y="43.1" transform="rotate(-90 271.5 43.1)">1</text>
<text x="274.1" y="43.1" transform="rotate(-90 274.1 43.1)">2</text>
<text x="111.5" y="50.7" transform="rotate(-90 111.5 50.7)">2</text>
<text x="114" y="50.7" transform="rotate(-90 114 50.7)">1</text>
<text x="190" y="49.3">7</text>
<text x="190" y="51.9">8</text>
<text x="209.9" y="51.9">13</text>
<text x="209.9" y="49.3">14</text>
<text x="238.3" y="52.7">V_IP</text>
<text x="238.3" y="50.2">V_IN</text>
<text x="180.4" y="57.8">I_IN1</text>
<text x="180.5" y="55.3">I_IP1</text>
<text x="189.5" y="56.9">10</text>
<text x="190" y="54.4">9</text>
<text x="209.9" y="56.9">11</text>
<text x="209.9" y="54.4">12</text>
<text x="116.6" y="65.9" transform="rotate(-90 116.6 65.9)">2</text>
<text x="119.1" y="65.9" transform="rotate(-90 119.1 65.9)">1</text>
<text x="122.7" y="64.2">V_IP</text>
<text x="316" y="83.7" transform="rotate(-90 316 83.7)">1</text>
<text x="318.5" y="83.7" transform="rotate(-90 318.5 83.7)">2</text>
<text x="328" y="80.7">STPM10_SDA</text>
<text x="328.2" y="83.2">STPM10_SCL</text>
<text x="341.8" y="79.8">1</text>
<text x="341.8" y="82.3">2</text>
<text x="10.4" y="85.7">B</text>
<text x="122.7" y="89.6">V_IN</text>
<text x="278.9" y="88.3">STPM10_SYN</text>
<text x="323.2" y="84.3" transform="rotate(-90 323.2 84.3)">GNDB</text>
<text x="341.8" y="84.9">3</text>
<text x="341.8" y="87.4">4</text>
<text x="341.8" y="90">5</text>
<text x="408.4" y="85.7">B</text>
<text x="116.6" y="91.3" transform="rotate(-90 116.6 91.3)">2</text>
<text x="119.1" y="91.3" transform="rotate(-90 119.1 91.3)">1</text>
<text x="271.5" y="90.1" transform="rotate(-90 271.5 90.1)">1</text>
<text x="274.1" y="90.1" transform="rotate(-90 274.1 90.1)">2</text>
<text x="316" y="90.1" transform="rotate(-90 316 90.1)">2</text>
<text x="318.5" y="90.1" transform="rotate(-90 318.5 90.1)">1</text>
<text x="323.2" y="91.9" transform="rotate(-90 323.2 91.9)">5VB</text>
<text x="328.1" y="93.4">STPM10_SCS</text>
<text x="328.1" y="90.8">STPM10_SYN</text>
<text x="341.8" y="92.5">6</text>
<text x="122.7" y="112.4">I_IP1</text>
<text x="22.6" y="116.1" transform="rotate(-90 22.6 116.1)">4</text>
<text x="116.6" y="114.2" transform="rotate(-90 116.6 114.2)">2</text>
<text x="119.1" y="114.2" transform="rotate(-90 119.1 114.2)">1</text>
<text x="22.6" y="123.7" transform="rotate(-90 22.6 123.7)">1</text>
<text x="116.6" y="129.4" transform="rotate(-90 116.6 129.4)">2</text>
<text x="119.1" y="129.4" transform="rotate(-90 119.1 129.4)">1</text>
<text x="122.7" y="127.7">I_IN1</text>
<text x="10.4" y="135.7">C</text>
<text x="408.4" y="135.7">C</text>
<text x="10.4" y="185.7">D</text>
<text x="408.4" y="185.7">D</text>
<text x="24.3" y="210.6">1</text>
<text x="24.3" y="213.1">2</text>
<text x="31.3" y="210.6">1</text>
<text x="31.3" y="213.1">2</text>
<text x="31.3" y="215.7">3</text>
<text x="64.3" y="210.6">4</text>
<text x="64.3" y="213.1">5</text>
<text x="130.3" y="233.1">ESP32_SYN</text>
<text x="149" y="233.1">ESP32_SDA</text>
<text x="160.8" y="232.2">1</text>
<text x="174.3" y="232.2">12</text>
<text x="181.1" y="233.1">STPM10_SDA</text>
<text x="10.4" y="235.7">E</text>
<text x="24.4" y="239.8">16</text>
<text x="55.4" y="239.8">1</text>
<text x="130.3" y="238.2">ESP32_SCL</text>
<text x="149.2" y="235.6">ESP32_SCL</text>
<text x="160.8" y="234.7">2</text>
<text x="160.8" y="237.3">3</text>
<text x="160.8" y="239.8">4</text>
<text x="174.3" y="237.3">10</text>
<text x="174.3" y="234.7">11</text>
<text x="174.8" y="239.8">9</text>
<text x="181.1" y="235.6">STPM10_SCL</text>
<text x="198.8" y="234.2" transform="rotate(-90 198.8 234.2)">GNDB</text>
<text x="228.8" y="234.7">1</text>
<text x="228.8" y="237.3">2</text>
<text x="228.8" y="239.8">3</text>
<text x="408.4" y="235.7">E</text>
<text x="24.4" y="244.9">14</text>
<text x="24.4" y="242.4">15</text>
<text x="55.4" y="242.4">2</text>
<text x="55.4" y="244.9">3</text>
<text x="89.3" y="240.7">ESP32_RX</text>
<text x="89.5" y="243.2">ESP32_TX</text>
<text x="130.3" y="240.7">ESP32_SCS</text>
<text x="130.3" y="245.8">ESP32_SDA</text>
<text x="149.1" y="243.2">ESP32_SYN</text>
<text x="149.1" y="245.8">ESP32_SCS</text>
<text x="160.8" y="242.4">5</text>
<text x="160.8" y="244.9">6</text>
<text x="174.8" y="244.9">7</text>
<text x="174.8" y="242.4">8</text>
<text x="181.1" y="243.2">STPM10_SYN</text>
<text x="181.1" y="245.8">STPM10_SCS</text>
<text x="211.3" y="240.7">ESP32_RX</text>
<text x="211.5" y="243.2">ESP32_TX</text>
<text x="217.9" y="245.8">B1</text>
<text x="228.8" y="242.4">4</text>
<text x="228.8" y="244.9">5</text>
<text x="24.4" y="250">12</text>
<text x="24.4" y="247.4">13</text>
<text x="55.4" y="247.4">4</text>
<text x="55.4" y="250">5</text>
<text x="132.9" y="250.9">B3</text>
<text x="132.9" y="248.3">B4</text>
<text x="198.8" y="246.8" transform="rotate(-90 198.8 246.8)">5VB</text>
<text x="217.9" y="248.3">B2</text>
<text x="217.9" y="250.9">B3</text>
<text x="228.8" y="247.4">6</text>
<text x="228.8" y="250">7</text>
<text x="24.4" y="255.1">10</text>
<text x="24.4" y="252.5">11</text>
<text x="24.9" y="257.6">9</text>
<text x="55.4" y="252.5">6</text>
<text x="55.4" y="255.1">7</text>
<text x="55.4" y="257.6">8</text>
<text x="96" y="253.4">B1</text>
<text x="217.9" y="253.4">B4</text>
<text x="228.3" y="257.6">10</text>
<text x="228.8" y="252.5">8</text>
<text x="228.8" y="255.1">9</text>
<text x="96" y="261">B2</text>
<text x="228.3" y="260.1">11</text>
<text x="228.3" y="262.7">12</text>
<text x="10.5" y="285.7">F</text>
<text x="35" y="286.7">1</text>
<text x="85" y="286.7">2</text>
<text x="135" y="286.7">3</text>
<text x="185" y="286.7">4</text>
<text x="235" y="286.7">5</text>
<text x="285" y="286.7">6</text>
<text x="335" y="286.7">7</text>
<text x="385" y="286.7">8</text>
<text x="408.5" y="285.7">F</text>
</g>
<g font-size="1.8" fill="#008484">
<text x="369.8" y="21.1">H1</text>
<text x="370.1" y="23.5">MountingHole</text>
<text x="392.7" y="21.1">H5</text>
<text x="393" y="23.5">MountingHole</text>
<text x="27.6" y="28.1">J1</text>
<text x="199.5" y="28.3">U1</text>
<text x="230" y="28.7">TP5</text>
<text x="235.8" y="29.6">R15</text>
<text x="246.7" y="28.4">D1</text>
<text x="369.8" y="26.2">H2</text>
<text x="370.1" y="28.5">MountingHole</text>
<text x="392.7" y="26.2">H6</text>
<text x="393" y="28.5">MountingHole</text>
<text x="28.5" y="30.4">Screw_Terminal_01x02</text>
<text x="49.8" y="35.1">L1</text>
<text x="61.9" y="34.8">R23</text>
<text x="72.5" y="33.7">C9</text>
<text x="85.2" y="34.5">D5</text>
<text x="129.6" y="33.2">+5V</text>
<text x="178.5" y="34.4">J7</text>
<text x="192.5" y="30.6">STPM_STPM10BTR</text>
<text x="192.8" y="35">WDG</text>
<text x="205" y="35">LED</text>
<text x="235.6" y="31.9">2.4K</text>
<text x="246.1" y="30.7">LED</text>
<text x="262.4" y="34.8">GND</text>
<text x="276.8" y="33.1">J6</text>
<text x="369.8" y="31.3">H3</text>
<text x="370.1" y="33.6">MountingHole</text>
<text x="48.2" y="37.5">220uH</text>
<text x="60.3" y="37.1">82R 2W</text>
<text x="68.8" y="36">470nF 630V</text>
<text x="82.9" y="36.8">600V 1A</text>
<text x="116.7" y="36.9">J8</text>
<text x="149.9" y="40.8">+5V GNDREF</text>
<text x="192.8" y="37.5">ZCR</text>
<text x="192.8" y="40">SCS</text>
<text x="204.8" y="37.5">SDA</text>
<text x="205" y="40">SCL</text>
<text x="369.8" y="36.4">H4</text>
<text x="370.1" y="38.7">MountingHole</text>
<text x="43.4" y="42.7">RV1</text>
<text x="43.7" y="45">Varistor</text>
<text x="60.3" y="45">1nF</text>
<text x="60.4" y="42.7">C10</text>
<text x="82.2" y="42.7">D6</text>
<text x="82.7" y="45">600V 1A</text>
<text x="96" y="42.7">C11</text>
<text x="96.3" y="45">4700uF</text>
<text x="107.6" y="42.7">D7</text>
<text x="107.7" y="45">5.1V</text>
<text x="117.7" y="45.1">1uH</text>
<text x="118.4" y="42.8">L2</text>
<text x="192.8" y="42.6">VDDD</text>
<text x="192.8" y="45.1">VSS</text>
<text x="192.8" y="47.7">VCC</text>
<text x="201.2" y="42.6">CLKOUT</text>
<text x="203.1" y="45.1">CLKIN</text>
<text x="204.9" y="47.7">SYN</text>
<text x="252.1" y="47">4.194304 MHz</text>
<text x="256.7" y="44.7">Y1</text>
<text x="267.6" y="44.4">J9</text>
<text x="116.6" y="52">J10</text>
<text x="192.8" y="50.2">Vo</text>
<text x="192.8" y="52.7">VDDA</text>
<text x="204.6" y="50.2">V_IN</text>
<text x="204.7" y="52.7">V_IP</text>
<text x="35.7" y="59">R2</text>
<text x="47.1" y="59">R3</text>
<text x="58.6" y="59">R4</text>
<text x="93.6" y="59">R24</text>
<text x="101.8" y="54.6">GNDREF</text>
<text x="129" y="54.6">GND</text>
<text x="144.8" y="54.2">C3</text>
<text x="144.8" y="56.5">1uF</text>
<text x="153.7" y="54.2">C4</text>
<text x="153.7" y="56.5">1uF</text>
<text x="162.6" y="54">C5</text>
<text x="162.6" y="56.3">1uF</text>
<text x="171.4" y="54">C6</text>
<text x="171.5" y="56.3">1uF</text>
<text x="192.8" y="57.8">I_IN1</text>
<text x="192.8" y="55.3">I_IP1</text>
<text x="204.3" y="55.3">I_IN2</text>
<text x="204.4" y="57.8">I_IP2</text>
<text x="256.6" y="58.7">1M</text>
<text x="256.7" y="56.4">R1</text>
<text x="34.7" y="61.3">220K</text>
<text x="46.2" y="61.3">220K</text>
<text x="57.6" y="61.3">220K</text>
<text x="94.1" y="61.3">0R</text>
<text x="113.4" y="62.3">TP1</text>
<text x="222.8" y="63.1">R20</text>
<text x="222.8" y="65.4">6.8K</text>
<text x="230.4" y="63.1">R21</text>
<text x="230.5" y="65.4">6.8K</text>
<text x="238" y="63.1">R22</text>
<text x="238.1" y="65.4">6.8K</text>
<text x="70.6" y="70.7">R7</text>
<text x="87.1" y="70.7">R5</text>
<text x="107.4" y="70.7">R6</text>
<text x="121.7" y="67.2">J11</text>
<text x="165.3" y="67.3">GNDREF</text>
<text x="223.7" y="70.6">D2</text>
<text x="231.3" y="70.6">D3</text>
<text x="238.9" y="70.6">D4</text>
<text x="253.3" y="68.1">C1</text>
<text x="253.4" y="70.4">22pF</text>
<text x="268.6" y="68.1">C2</text>
<text x="268.7" y="70.4">22pF</text>
<text x="70.6" y="73">43K</text>
<text x="87.3" y="73">390</text>
<text x="107.4" y="73">0R</text>
<text x="70.6" y="80.8">R8</text>
<text x="70.8" y="83.1">100</text>
<text x="108.5" y="80.8">C7</text>
<text x="108.7" y="83.1">22nF</text>
<text x="219" y="79.9">+5V</text>
<text x="254.2" y="81.3">GNDREF</text>
<text x="316.5" y="78.1">J16</text>
<text x="113.4" y="86.6">TP2</text>
<text x="306.5" y="85.9">GND</text>
<text x="307" y="88.2">+5V</text>
<text x="347.7" y="86">J5</text>
<text x="348.1" y="88.3">Conn_01x06</text>
<text x="121.7" y="92.6">J13</text>
<text x="266.5" y="91.4">J12</text>
<text x="316.6" y="96">J4</text>
<text x="65" y="97.8">GNDREF</text>
<text x="84.5" y="101.2">R9</text>
<text x="60.6" y="107.2">R10</text>
<text x="84.5" y="103.5">2M</text>
<text x="61.1" y="109.5">1K</text>
<text x="104.5" y="109.4">TP3</text>
<text x="41.4" y="118.9">R11</text>
<text x="50.3" y="118.9">R12</text>
<text x="76.8" y="118.9">C8</text>
<text x="121.7" y="115.5">J14</text>
<text x="24.3" y="120.1">T1</text>
<text x="41.5" y="121.2">4.7</text>
<text x="50.4" y="121.2">4.7</text>
<text x="60.6" y="122.5">R13</text>
<text x="61.1" y="124.8">1K</text>
<text x="76.9" y="121.2">10nF</text>
<text x="104.5" y="124.7">TP4</text>
<text x="121.7" y="130.7">J15</text>
<text x="24.8" y="136.5">0R</text>
<text x="24.9" y="134.2">R14</text>
<text x="19.3" y="148.6">GNDREF</text>
<text x="69.3" y="203.3">+5VD</text>
<text x="23" y="208.6" transform="rotate(-90 23 208.6)">J3</text>
<text x="25.3" y="207.8" transform="rotate(-90 25.3 207.8)">Screw_Terminal_01x02</text>
<text x="42.8" y="207.1">RAC05-05SK</text>
<text x="46.6" y="204.8">PS1</text>
<text x="35.1" y="211.5">VAC_IN_(L)</text>
<text x="35.1" y="214">VAC_IN_(N)</text>
<text x="55.5" y="214">+VOUT</text>
<text x="56" y="211.5">-VOUT</text>
<text x="35.1" y="216.6">NC</text>
<text x="68.6" y="221.8">GNDD</text>
<text x="131.5" y="219.8">+5VD</text>
<text x="138.3" y="220.2">GNDD</text>
<text x="89.8" y="227.5">+3V3</text>
<text x="167.2" y="226.4">U2</text>
<text x="104.2" y="228">3V3</text>
<text x="104.2" y="230.5">GND</text>
<text x="104.2" y="233.1">GPIO_15</text>
<text x="119.6" y="233.1">GPIO_13</text>
<text x="123" y="230.5">GND</text>
<text x="124" y="228">VIN</text>
<text x="163.1" y="228.7">level_shifter</text>
<text x="163.6" y="233.1">LV4</text>
<text x="169.5" y="233.1">HV4</text>
<text x="215.7" y="229.1">GNDD</text>
<text x="222.9" y="228.7">+5VD</text>
<text x="33.4" y="236.3">Micro_SD_Shield</text>
<text x="39.5" y="234">U3</text>
<text x="104.2" y="235.6">GPIO_02</text>
<text x="104.2" y="238.2">GPIO_04</text>
<text x="119.6" y="238.2">GPIO_14</text>
<text x="119.6" y="235.6">GPIO_12</text>
<text x="148.2" y="238.3">GNDD</text>
<text x="163.6" y="235.6">LV3</text>
<text x="163.6" y="238.2">GND</text>
<text x="169" y="238.2">GND</text>
<text x="169.5" y="235.6">HV3</text>
<text x="27.7" y="245.8">D1</text>
<text x="27.7" y="243.2">RX</text>
<text x="27.7" y="240.7">TX</text>
<text x="50.1" y="240.7">RST</text>
<text x="51.3" y="243.2">A0</text>
<text x="51.3" y="245.8">D0</text>
<text x="104.2" y="240.7">GPIO_16</text>
<text x="104.2" y="243.2">GPIO_17</text>
<text x="104.2" y="245.8">GPIO_05</text>
<text x="119.6" y="240.7">GPIO_27</text>
<text x="119.6" y="245.8">GPIO_25</text>
<text x="119.6" y="243.2">GPIO_26</text>
<text x="148.3" y="240.2">+3V3</text>
<text x="163.6" y="240.7">LV</text>
<text x="163.6" y="243.2">LV2</text>
<text x="163.6" y="245.8">LV1</text>
<text x="169.5" y="245.8">HV1</text>
<text x="169.5" y="243.2">HV2</text>
<text x="170.5" y="240.7">HV</text>
<text x="27.7" y="250.9">D3</text>
<text x="27.7" y="248.3">D2</text>
<text x="45.6" y="250.9">D6(MISO)</text>
<text x="46.5" y="248.3">D5(CLK)</text>
<text x="104.2" y="248.3">GPIO_18</text>
<text x="104.2" y="250.9">GPIO_19</text>
<text x="119.6" y="250.9">GPIO_32</text>
<text x="119.6" y="248.3">GPIO_33</text>
<text x="236.2" y="250" transform="rotate(-90 236.2 250)">J2</text>
<text x="27.7" y="255.9">GND</text>
<text x="27.7" y="253.4">D4</text>
<text x="45.6" y="253.4">D7(MOSI)</text>
<text x="47.7" y="255.9">D8(CS)</text>
<text x="104.2" y="253.4">GPIO_21</text>
<text x="104.2" y="255.9">GPIO_03</text>
<text x="119.6" y="255.9">GPIO_34</text>
<text x="119.6" y="253.4">GPIO_35</text>
<text x="238.6" y="254.2" transform="rotate(-90 238.6 254.2)">Conn_01x12</text>
<text x="17.8" y="262.5">GNDD</text>
<text x="27.7" y="258.5">5V</text>
<text x="50.4" y="258.5">3V3</text>
<text x="104.2" y="258.5">GPIO_01</text>
<text x="104.2" y="261">GPIO_22</text>
<text x="104.2" y="263.6">GPIO_23</text>
<text x="119.6" y="261">GPIO_36</text>
<text x="119.6" y="258.5">GPIO_39</text>
<text x="124.5" y="263.6">EN</text>
<text x="68" y="269" transform="rotate(-90 68 269)">10K</text>
<text x="73.1" y="269" transform="rotate(-90 73.1 269)">10K</text>
<text x="78.2" y="269" transform="rotate(-90 78.2 269)">10K</text>
<text x="83.2" y="269" transform="rotate(-90 83.2 269)">10K</text>
<text x="95.9" y="267.9">DOIT_ESP32_Devkit_v1-MCU_Module_Custom</text>
<text x="68" y="272.8" transform="rotate(-90 68 272.8)">R16</text>
<text x="73.1" y="272.8" transform="rotate(-90 73.1 272.8)">R17</text>
<text x="78.2" y="272.8" transform="rotate(-90 78.2 272.8)">R18</text>
<text x="83.2" y="272.8" transform="rotate(-90 83.2 272.8)">R19</text>
<text x="114.5" y="270.2">U4</text>
<text x="57.2" y="280.6">+3V3</text>
</g>
<g font-size="1.8">
<text x="22.6" y="33.1" transform="rotate(-90 22.6 33.1)">N</text>
<text x="25.1" y="33.1" transform="rotate(-90 25.1 33.1)">L</text>
<text x="99.1" y="244.9">CS</text>
<text x="97.1" y="250">MISO</text>
<text x="98" y="247.4">CLK</text>
<text x="97.1" y="262.7">MOSI</text>
</g>
</svg>
